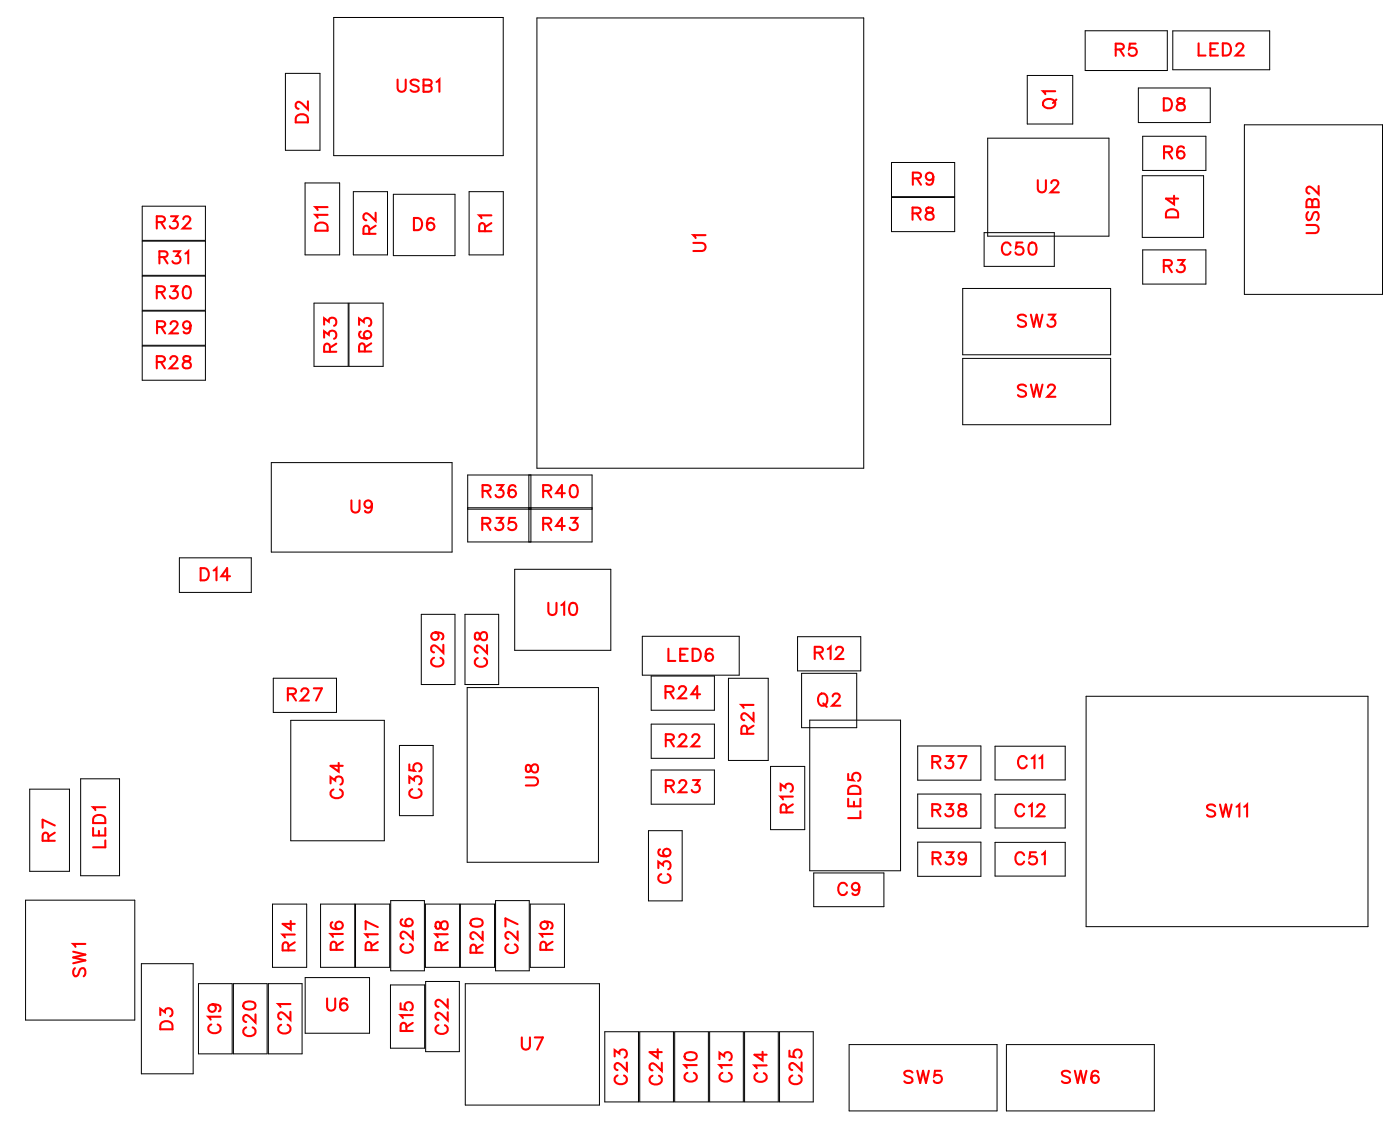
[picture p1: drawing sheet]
<svg xmlns="http://www.w3.org/2000/svg" width="81mm" height="66mm" viewBox="0 0 81 66" stroke-linecap="round" stroke-linejoin="round" font-family="sans-serif">
<g fill="none" stroke="#000" stroke-width=".06">
<path d="M8.3 12h3.6v2h-3.6zM8.3 14h3.6v2h-3.6zM8.3 16h3.6v2h-3.6zM8.3 18.1h3.6v2h-3.6zM16.6 4.3h2v4.4h-2zM17.7 10.6h2v4.2h-2zM18.3 17.6h1.9v3.7h-1.9zM19.4 1h9.9v8h-9.9zM20.3 17.6h2v3.7h-2zM20.5 11.1h2v3.7h-2zM22.9 11.3h3.6v3.6h-3.6zM27.3 11.1h2v3.7h-2z"/>
<path d="M31.2 1h19v26.2h-19zM51.8 9.4h3.7v2h-3.7zM51.8 11.5h3.7v2h-3.7zM56 16.8h8.6v3.8h-8.6zM57.2 13.5h4.1v2h-4.1zM57.4 8h7.1v5.7h-7.1zM59.7 4.4h2.7v2.8h-2.7zM63.1 1.8h4.8v2.3h-4.8zM66.2 5.1h4.2v2h-4.2zM66.4 10.2h3.6v3.6h-3.6zM66.4 7.9h3.7v2h-3.7zM66.4 14.5h3.7v2h-3.7z"/>
<path d="M68.2 1.8h5.6v2.3h-5.6zM72.3 7.3h8.1v9.8h-8.1zM8.3 20.1h3.6v2h-3.6zM10.4 32.4h4.2v2h-4.2zM15.8 26.9h10.5v5.2h-10.5zM15.9 39.4h3.7v2h-3.7zM24.5 35.7h2v4.1h-2zM27 35.7h2v4.1h-2zM27.2 40h7.6v10.1h-7.6zM27.2 27.6h7.2v3.9h-7.2zM27.2 29.5h7.2M27.2 29.6h7.2"/>
<path d="M29.9 33.1h5.6v4.7h-5.6zM30.7 27.6v3.9M30.9 27.6v3.9M37.3 37h5.7v2.2h-5.7zM37.9 39.3h3.6v2h-3.6zM42.4 39.4h2.3v4.8h-2.3zM46.4 37h3.6v2h-3.6zM46.6 39.1h3.2v3.2h-3.2zM56 20.8h8.6v3.9h-8.6zM1.5 52.3h6.3v7h-6.3zM1.7 45.9h2.3v4.7h-2.3zM4.7 45.3h2.2v5.6h-2.2z"/>
<path d="M8.2 56h3v6.4h-3zM11.5 57.2h2v4h-2zM13.6 57.2h1.9v4h-1.9zM15.6 57.2h2v4h-2zM15.8 52.5h2v3.7h-2zM16.9 41.9h5.4v7h-5.4zM17.7 56.8h3.8v3.2h-3.8zM18.6 52.5h2v3.7h-2zM20.7 52.5h2v3.7h-2zM22.7 57.2h2v3.7h-2zM22.7 52.3h2v4.1h-2zM23.2 43.3h2v4.1h-2z"/>
<path d="M24.7 52.5h2v3.7h-2zM24.7 57h2v4.1h-2zM26.8 52.5h2v3.7h-2zM27.1 57.2h7.8v7h-7.8zM28.8 52.3h2v4.1h-2zM30.8 52.5h2v3.7h-2zM35.2 60h1.9v4h-1.9zM37.2 60h2v4h-2zM37.7 48.3h2v4.1h-2zM37.9 42.1h3.6v2h-3.6zM37.9 44.7h3.6v2h-3.6zM39.2 60h2v4h-2z"/>
<path d="M41.3 60h1.9v4h-1.9zM43.3 60h1.9v4h-1.9zM44.8 44.5h2v3.7h-2zM45.3 60h2v4h-2zM47.1 41.9h5.3v8.7h-5.3zM47.3 50.7h4.1v2h-4.1zM53.4 43.4h3.6v1.9h-3.6zM53.4 46.1h3.6v2h-3.6zM53.4 48.9h3.6v2h-3.6zM57.8 43.4h4.1v1.9h-4.1zM57.8 46.2h4.1v1.9h-4.1zM57.8 49h4.1v1.9h-4.1z"/>
<path d="M63.1 40.5h16.4v13.4h-16.4zM49.4 60.7h8.6v3.9h-8.6zM58.5 60.7h8.6v3.9h-8.6z"/>
</g>
<g fill="none" stroke="#f00" stroke-width=".12">
<path d="M9.1 17l.4-.1 .1-.1-.2-.2h-.3v.7M9.1 12.9h.4l.1-.2-.2-.1h-.3v.7M9.1 19h.4l.1-.2-.2-.1h-.3v.7M9.3 14.9h.4v-.2l-.1-.1h-.3v.7M9.4 17l.2 .3M9.4 12.9l.2 .4M9.4 19l.2 .4M9.5 14.9l.2 .4M9.9 18.8l.2-.1h.1l.1 .1-.1 .2-.3 .4h.5M9.9 16.6h.4l-.2 .3a.24 .24 0 0 1 .2 .4 .24 .24 0 0 1-.4-.1M9.9 12.6h.4l-.2 .2a.24 .24 0 0 1 .2 .4 .24 .24 0 0 1-.4-.1M10.1 14.6h.4l-.2 .3a.24 .24 0 0 1 .1 .4 .24 .24 0 0 1-.4-.1"/>
<path d="M10.7 12.7l.1-.1h.1l.2 .1-.1 .2-.4 .4h.5M10.7 16.7l.1-.1a.37 .37 0 0 1 .3 .4 .37 .37 0 0 1-.3 .3 .45 .45 0 0 1-.1-.6zM10.8 14.7l.1-.1v.7M11.1 18.9a.22 .22 0 0 1-.3 .2 .22 .22 0 0 1-.1-.4 .22 .22 0 0 1 .3 .1l.1 .1a.34 .34 0 0 1-.3 .5l-.1-.1M17.3 6.7l.2-.1 .3 .1 .1 .4h-.7zM17.9 5.9v.5l-.3-.4-.3-.1-.1 .2v.1l.2 .1M18.4 13l.2-.1 .3 .1 .1 .4h-.7zM18.8 19.6v-.4l.3 .3a.24 .24 0 0 1 .4-.2 .24 .24 0 0 1-.1 .4M18.8 18.9v-.4l.3 .2a.24 .24 0 0 1 .4-.2 .24 .24 0 0 1-.1 .4M19 12.5h-.7l.2 .2M19 12h-.7l.2 .2M19.6 20l-.4 .2"/>
<path d="M20.9 18.9v-.4l.2 .2a.24 .24 0 0 1 .4-.2 .25 .25 0 0 1-.1 .5M21 19.3h-.1a.35 .35 0 0 0 .3 .4 .35 .35 0 0 0 .4-.2 .22 .22 0 0 0-.2-.3 .22 .22 0 0 0-.3 .2 .22 .22 0 0 0 .2 .3M21.5 13.6l-.1-.4-.1-.1-.2 .2v.3h.7M21.6 20l-.4 .2M21.8 12.4v.4l-.3-.3-.2-.1-.2 .1v.2l.2 .1M21.8 13.1l-.3 .3M23.1 4.6v.5l.2 .2 .3-.1v-.6M24.1 12.7h.2a.38 .38 0 0 1 .2 .3 .38 .38 0 0 1-.2 .4h-.2zM24.3 4.7l-.1-.1-.3 .1v.2l.4 .2v.1l-.1 .1-.3-.1M24.6 5h.5v.2l-.2 .1h-.3v-.7l.5 .1v.2l-.2 .1M25.2 12.8v-.1a.35 .35 0 0 0-.4 .3 .35 .35 0 0 0 .2 .4 .22 .22 0 0 0 .3-.2 .22 .22 0 0 0-.2-.3 .22 .22 0 0 0-.3 .2M25.4 4.8l.1-.2v.7"/>
<path d="M28.2 13.4v-.4h-.2l-.1 .1v.3h.7M28.6 12.5h-.7l.1 .2M28.6 13l-.4 .2M40.3 14.1h.5l.2 .2-.1 .3h-.6M41 13.7h-.7l.1 .1M53.1 12.4h.4v-.2l-.1-.1h-.3v.7M53.1 10.4l.4-.1v-.1l-.1-.2h-.3v.7M53.3 12.4l.2 .4M53.3 10.4l.2 .3M53.9 12.1v.2l.3 .1 .1 .1a.24 .24 0 0 1-.3 .3 .24 .24 0 0 1-.2-.3l.4-.3v-.1zM54.3 10.3a.22 .22 0 0 1-.3 .2 .22 .22 0 0 1-.1-.4 .22 .22 0 0 1 .3 0l.1 .2a.34 .34 0 0 1-.3 .4l-.1-.1M58.8 14.3a.26 .26 0 0 0-.3-.2 .26 .26 0 0 0-.3 .3v.1a.26 .26 0 0 0 .3 .3 .26 .26 0 0 0 .3-.2"/>
<path d="M59.4 14.1h-.3v.3a.25 .25 0 0 1 .3 0 .25 .25 0 0 1 0 .4 .25 .25 0 0 1-.4-.1M59.7 18.4l-.2-.1-.3 .1v.2l.5 .2v.1l-.2 .1-.3-.1M59.9 14.1h.1a.37 .37 0 0 1 .3 .3 .37 .37 0 0 1-.3 .4 .45 .45 0 0 1-.1-.7zM59.9 18.3l.2 .7 .2-.7 .1 .7 .2-.7M60.3 10.5v.5l.2 .2 .3-.1v-.6M60.7 5.8a.35 .35 0 0 1 .5 0 .35 .35 0 0 1 .1 .4 .33 .33 0 0 1-.4 .1 .33 .33 0 0 1-.2-.5zM61 18.3h.3l-.2 .3a.24 .24 0 0 1 .2 .3 .24 .24 0 0 1-.4 0M61.1 10.6l.2-.1h.1l.1 .1-.1 .2-.3 .4h.5M61.3 5.3h-.7l.2 .2M61.4 5.8l-.2 .2M64.9 2.9l.4-.1v-.1l-.1-.2h-.3v.7M65.1 2.9l.2 .3"/>
<path d="M66 2.5h-.3v.3a.25 .25 0 0 1 .3 0 .25 .25 0 0 1 0 .4 .25 .25 0 0 1-.4-.1M67.7 5.7h.2a.38 .38 0 0 1 .2 .4 .38 .38 0 0 1-.2 .3h-.2zM67.7 15.4h.4v-.2l-.1-.1h-.3v.7M67.7 8.8h.4v-.2l-.1-.1h-.3v.7M67.9 12.2h.2h.3l.1 .4h-.7zM67.9 15.4l.2 .4M67.9 8.8l.2 .4M68.3 11.4v.5l-.5-.4h.7M68.5 5.7v.2l.3 .2 .1 .1a.24 .24 0 0 1-.3 .2 .24 .24 0 0 1-.2-.2l.5-.3-.1-.2zM68.5 15.1h.4l-.3 .3a.24 .24 0 0 1 .2 .4 .24 .24 0 0 1-.4-.1M68.8 8.6v-.1a.35 .35 0 0 0-.4 .3 .35 .35 0 0 0 .2 .4 .22 .22 0 0 0 .3-.2 .22 .22 0 0 0-.2-.2 .22 .22 0 0 0-.3 .2M69.7 2.5v.7h.4"/>
<path d="M70.4 2.9h.2M70.8 2.5h-.4v.7h.4M71.1 2.5h.2a.38 .38 0 0 1 .3 .4 .38 .38 0 0 1-.3 .3h-.2zM71.9 2.7l.1-.2h.2l.1 .2-.1 .2-.4 .3h.5M76 13.1h.5l.2 .2-.1 .2h-.6M76.1 12.3l-.1 .2 .1 .3 .1-.1 .2-.3 .2-.1 .1 .2-.1 .3M76.3 11.7l-.1-.1h-.2v.4h.7v-.3l-.2-.1h-.2v.4M76.7 10.8v.5l-.4-.4-.2-.1-.1 .2v.1l.1 .2M9.1 21h.4l.1-.2-.2-.1h-.3v.7M9.4 21l.2 .4M9.9 20.9l.1-.2h.2l.1 .1-.1 .3-.3 .3h.4M10.7 20.7v.2l.3 .1 .1 .2a.24 .24 0 0 1-.2 .2 .24 .24 0 0 1-.3-.2l.5-.3-.1-.2z"/>
<path d="M11.7 33h.2a.38 .38 0 0 1 .2 .4 .38 .38 0 0 1-.2 .3h-.2zM12.4 33.2l.2-.2v.7M13.4 33.5h-.5l.3-.5v.7M19.2 20.4l-.1-.4h-.1l-.2 .1v.3h.8M20.4 29.1v.5l.2 .2 .3-.1v-.6M21.2 20.4v-.4h-.2l-.1 .1v.3h.7M21.6 29.3a.22 .22 0 0 1-.3 .2 .22 .22 0 0 1-.1-.3 .22 .22 0 0 1 .4 0v.1a.34 .34 0 0 1-.2 .5l-.2-.1M25.2 38.2a.26 .26 0 0 0-.1 .3 .26 .26 0 0 0 .2 .2h.2a.26 .26 0 0 0 .3-.2 .26 .26 0 0 0-.2-.3M25.3 36.7a.22 .22 0 0 1 .2 .3 .22 .22 0 0 1-.3 .1 .22 .22 0 0 1 0-.3l.1-.1a.34 .34 0 0 1 .5 .3l-.1 .2M25.8 37.5v.4l-.4-.3-.2-.1-.1 .1v.2l.1 .1M27.6 36.8v.3l.2 .1 .3-.5a.24 .24 0 0 1 .2 .3 .24 .24 0 0 1-.2 .2l-.2-.1-.1-.3zM27.8 38.2a.26 .26 0 0 0-.2 .3 .26 .26 0 0 0 .3 .2h.1a.26 .26 0 0 0 .3-.2 .26 .26 0 0 0-.2-.3"/>
<path d="M28 30.4h.4l.1-.2-.2-.1h-.3v.7M28.1 28.5h.4v-.2l-.1-.1h-.3v.7M28.3 30.4l.2 .4M28.3 28.5l.2 .4M28.3 37.5v.5l-.3-.4-.3-.1-.1 .2v.1l.2 .1M28.9 30.1h.3l-.2 .3a.24 .24 0 0 1 .2 .3 .24 .24 0 0 1-.4 0M28.9 28.2h.3l-.2 .3a.24 .24 0 0 1 .2 .3 .24 .24 0 0 1-.4 0M30 30.1h-.4v.3a.25 .25 0 0 1 .4 0 .25 .25 0 0 1-.1 .4 .25 .25 0 0 1-.4-.1M30 28.3l-.1-.1a.35 .35 0 0 0-.4 .3 .35 .35 0 0 0 .3 .4 .22 .22 0 0 0 .2-.2 .22 .22 0 0 0-.2-.2 .22 .22 0 0 0-.2 .2M31.6 28.5h.4l.1-.2-.2-.1h-.3v.7M31.6 30.4h.4l.1-.2-.2-.1h-.3v.7M31.8 28.5l.3 .4"/>
<path d="M31.8 30.4l.3 .4M31.9 35v.5l.2 .2 .2-.1 .1-.6M32.6 35.2l.2-.2v.7M32.8 28.7h-.5l.4-.5v.7M32.8 30.6h-.5l.4-.5v.7M33.2 35.1l.1-.1a.37 .37 0 0 1 .3 .4 .37 .37 0 0 1-.3 .3 .45 .45 0 0 1-.1-.6zM33.2 30.1h.4l-.2 .3a.24 .24 0 0 1 .1 .3 .24 .24 0 0 1-.4 0M33.2 28.2h.1a.37 .37 0 0 1 .3 .3 .37 .37 0 0 1-.3 .4 .45 .45 0 0 1-.1-.7zM38.9 37.7v.7h.4M39.5 38h.3M40 37.7h-.5v.7h.5M40.3 37.7h.2a.38 .38 0 0 1 .2 .4 .38 .38 0 0 1-.2 .3h-.2z"/>
<path d="M41.4 37.8v-.1a.35 .35 0 0 0-.4 .3 .35 .35 0 0 0 .2 .4 .22 .22 0 0 0 .3-.2 .22 .22 0 0 0-.2-.2 .22 .22 0 0 0-.3 .2M47.4 37.9h.4v-.2l-.1-.1h-.3v.7M47.6 37.9l.2 .4M48.1 37.7l.2-.1v.7M48.6 37.8l.1-.2h.2l.1 .1-.1 .3-.3 .3h.4M59.7 22.5l-.2-.2-.3 .2v.1l.5 .3v.1l-.2 .1-.3-.1M59.9 22.3l.2 .8 .2-.8 .1 .8 .2-.8M60.9 22.5l.2-.2h.1l.1 .2-.1 .2-.3 .4h.5M2.8 48.9v-.4l-.2-.1-.1 .2v.3h.7M3.2 48.4l-.4 .2M3.2 48l-.7-.4v.5M4.3 55.3l.7 .2-.7 .1 .7 .2-.7 .2"/>
<path d="M4.4 56.3l-.1 .1 .1 .3h.1l.3-.4h.1l.1 .1-.1 .3M5 54.9h-.7l.1 .1M5.4 48.1v.5h.7v-.5M5.5 47.4h.2h.3l.1 .4h-.7zM5.8 48.3v.3M6.1 46.9h-.7l.1 .2M6.1 48.8v.4h-.7M9.3 59v-.4l.3 .2a.24 .24 0 0 1 .4-.1 .24 .24 0 0 1-.1 .4M9.4 59.4l.2-.1 .3 .1 .1 .4h-.7zM12.3 59.5a.26 .26 0 0 0-.2 .3 .26 .26 0 0 0 .3 .2h.2a.26 .26 0 0 0 .2-.2 .26 .26 0 0 0-.1-.3M12.3 58.4a.22 .22 0 0 1 .2 .3 .22 .22 0 0 1-.3 .1 .22 .22 0 0 1 0-.4h.1a.34 .34 0 0 1 .5 .2l-.1 .2M12.8 59.1h-.7l.1 .2"/>
<path d="M14.2 58.3l.2-.1a.3 .3 0 0 1 .5 .3 .38 .38 0 0 1-.4 .2 .38 .38 0 0 1-.4-.3zM14.3 59.7a.26 .26 0 0 0-.2 .3 .26 .26 0 0 0 .3 .2h.2a.26 .26 0 0 0 .3-.2 .26 .26 0 0 0-.2-.3M14.9 59v.4l-.4-.3-.2-.1-.2 .1v.2l.2 .1M16.3 59.6a.26 .26 0 0 0-.1 .3 .26 .26 0 0 0 .2 .2h.2a.26 .26 0 0 0 .3-.3 .26 .26 0 0 0-.2-.2M16.7 40.3h.4l.1-.2-.2-.1h-.3v.7M16.8 55.2l-.1-.4h-.1l-.2 .1v.3h.7M16.9 58.8v.5l-.4-.4-.2-.1-.1 .2v.1l.1 .1M16.9 58.3h-.7l.1 .2M16.9 53.5v.5l-.5-.3h.7M17 40.3l.2 .4M17.1 54.3h-.7l.2 .2M17.1 54.8l-.3 .2"/>
<path d="M17.5 40.2l.2-.2h.1l.1 .1-.1 .3-.3 .3h.5M18.2 40h.5l-.3 .7M19 58v.5l.2 .2 .3-.1v-.6M19.2 45.5v-.3l.3 .2a.24 .24 0 0 1 .4-.2 .24 .24 0 0 1-.1 .4M19.3 53.6a.35 .35 0 0 0 .2 .4 .35 .35 0 0 0 .4-.2 .22 .22 0 0 0-.2-.2 .22 .22 0 0 0-.2 .2 .22 .22 0 0 0 .2 .2M19.4 45.9a.26 .26 0 0 0-.2 .3 .26 .26 0 0 0 .3 .2h.2a.26 .26 0 0 0 .2-.2 .26 .26 0 0 0-.1-.3M19.6 55.2l-.1-.4-.1-.1-.2 .2v.3h.7M19.7 44.3v.5l-.5-.3h.7M19.9 54.3h-.7l.2 .1M19.9 54.7l-.3 .3M20.2 58.1h-.1a.35 .35 0 0 0-.4 .2 .35 .35 0 0 0 .3 .4 .22 .22 0 0 0 .2-.2 .22 .22 0 0 0-.2-.2 .22 .22 0 0 0-.2 .2M21.6 55.2v-.4l-.2-.1-.1 .2v.3h.7"/>
<path d="M22 54.3h-.7l.1 .2M22 54.7l-.4 .3M22 53.9l-.7-.4v.5M23.3 58.3v.3l.3 .1a.25 .25 0 0 1 0-.4 .25 .25 0 0 1 .4 0 .25 .25 0 0 1-.1 .4M23.4 53.4l-.1 .1a.35 .35 0 0 0 .3 .4 .35 .35 0 0 0 .4-.3 .22 .22 0 0 0-.2-.2 .22 .22 0 0 0-.2 .2 .22 .22 0 0 0 .2 .2M23.5 54.9a.26 .26 0 0 0-.2 .3 .26 .26 0 0 0 .3 .2h.1a.26 .26 0 0 0 .3-.2 .26 .26 0 0 0-.2-.3M23.6 59.9v-.4l-.2-.1-.1 .2v.3h.7M23.8 45.5v-.4l.3 .2a.24 .24 0 0 1 .3-.1 .24 .24 0 0 1 0 .4M23.8 44.4v.4h.3a.25 .25 0 0 1 0-.4 .25 .25 0 0 1 .4 .1 .25 .25 0 0 1-.1 .3M24 45.9a.26 .26 0 0 0-.2 .3 .26 .26 0 0 0 .3 .2h.1a.26 .26 0 0 0 .3-.2 .26 .26 0 0 0-.2-.3M24 54.1v.5l-.3-.4-.3-.1-.1 .2v.1l.2 .1M24 59h-.7l.1 .2"/>
<path d="M24 59.4l-.4 .3M25.4 53.6v.3l.1 .1 .3-.5a.24 .24 0 0 1 .2 .3 .24 .24 0 0 1-.2 .2l-.1-.1-.1-.3zM25.5 59.6a.26 .26 0 0 0-.2 .3 .26 .26 0 0 0 .3 .2h.2a.26 .26 0 0 0 .2-.2 .26 .26 0 0 0-.1-.3M25.7 55.2l-.1-.4-.1-.1-.2 .2v.3h.7M26 58.8v.5l-.3-.3-.2-.1-.2 .1v.1l.2 .2M26 58.1v.4l-.3-.3-.2-.1-.2 .1v.2l.2 .1M26 54.3h-.7l.2 .2M26 54.7l-.3 .3M27.4 53.5l.3-.1a.3 .3 0 0 1 .4 .3 .38 .38 0 0 1-.4 .2 .38 .38 0 0 1-.3-.3zM27.7 55.4v-.4l-.2-.1-.1 .2v.3h.7M28.1 54.1v.5l-.4-.3-.2-.1-.1 .1v.1l.1 .2M28.1 54.9l-.4 .2"/>
<path d="M29.6 54.9a.26 .26 0 0 0-.2 .3 .26 .26 0 0 0 .3 .2h.1a.26 .26 0 0 0 .3-.2 .26 .26 0 0 0-.2-.3M30.1 54.1v.5l-.3-.3-.3-.1-.1 .1v.1l.2 .2M30.1 53.7l-.7-.3v.4M30.6 45.2h.5l.2 .2-.1 .2h-.6M30.6 44.5v.3l.1 .1 .3-.5a.24 .24 0 0 1 .3 .3 .24 .24 0 0 1-.3 .2l-.1-.1-.1-.3zM31.7 53.6a.22 .22 0 0 1 .1 .3 .22 .22 0 0 1-.3 0 .22 .22 0 0 1 0-.3h.2a.34 .34 0 0 1 .4 .2l-.1 .2M31.8 55.2l-.1-.4-.1-.1-.2 .2v.3h.7M32.1 54.3h-.7l.2 .1M32.1 54.7l-.3 .3M38.3 50.4v-.3l.2 .2a.24 .24 0 0 1 .4-.2 .24 .24 0 0 1-.1 .4M38.4 49.4h-.1a.35 .35 0 0 0 .3 .4 .35 .35 0 0 0 .4-.2 .22 .22 0 0 0-.2-.3 .22 .22 0 0 0-.3 .2 .22 .22 0 0 0 .2 .3M38.4 50.8a.26 .26 0 0 0-.1 .3 .26 .26 0 0 0 .2 .2h.2a.26 .26 0 0 0 .3-.2 .26 .26 0 0 0-.2-.3"/>
<path d="M38.7 40.2h.4l.1-.2-.2-.1h-.3v.7M38.7 43h.4l.1-.2-.2-.1h-.3v.7M38.7 45.7l.4-.1 .1-.1-.2-.2h-.3v.7M38.9 40.2l.3 .4M38.9 43l.3 .4M38.9 45.7l.3 .3M39.5 40l.1-.1h.1l.2 .1-.1 .2-.4 .4h.5M39.5 42.8l.1-.1h.2l.1 .1-.1 .2-.3 .4h.4M39.5 45.5l.1-.2h.2l.1 .2-.1 .2-.3 .3h.4M40.2 42.8l.2-.1h.1l.2 .1-.1 .2-.4 .4h.5M40.3 45.3h.4l-.2 .3a.24 .24 0 0 1 .1 .4 .24 .24 0 0 1-.4-.1M40.7 40.3h-.5l.3-.4v.7"/>
<path d="M43.4 42.6v-.4h-.2l-.1 .1v.3h.7M43.8 41.4v.5l-.3-.3-.3-.2-.1 .2v.1l.2 .2M43.8 41h-.7l.1 .1M43.8 42.2l-.4 .2M45.4 45.9v-.3l.3 .2a.24 .24 0 0 1 .3-.2 .24 .24 0 0 1 0 .4M45.7 47.2v-.4l-.2-.1-.1 .2v.3h.7M46.1 46.3h-.7l.1 .2M46.1 46.7l-.4 .3M47.6 40.4l.1-.1a.33 .33 0 0 1 .4 .4 .33 .33 0 0 1-.4 .3l-.1-.3zM47.9 40.9l.2 .2M48.4 40.5l.1-.2h.2l.1 .1-.1 .3-.3 .3h.5M49.2 51.5a.26 .26 0 0 0-.3-.2 .26 .26 0 0 0-.2 .3v.1a.26 .26 0 0 0 .2 .3 .26 .26 0 0 0 .3-.2"/>
<path d="M49.3 45v.3h.3a.25 .25 0 0 1 0-.3 .25 .25 0 0 1 .4 0 .25 .25 0 0 1-.1 .4M49.3 46.4v.5h.7v-.5M49.3 45.8a.39 .39 0 0 1 .7 .1v.2h-.7zM49.6 46.6v.3M50 51.5a.22 .22 0 0 1-.3 .2 .22 .22 0 0 1-.1-.3 .22 .22 0 0 1 .3 0l.1 .1a.34 .34 0 0 1-.3 .5l-.1-.1M50 47.1v.4h-.7M54.2 44.3l.4-.1 .1-.1-.2-.2h-.3v.7M54.2 47.1l.4-.1 .1-.1-.2-.2h-.3v.7M54.2 49.9l.4-.1 .1-.1-.2-.2h-.3v.7M54.4 44.3l.3 .3M54.4 47.1l.3 .3M54.5 49.9l.2 .3"/>
<path d="M55 43.9h.4l-.2 .3a.24 .24 0 0 1 .2 .4 .24 .24 0 0 1-.4-.1M55 46.7h.4l-.2 .3a.24 .24 0 0 1 .2 .4 .24 .24 0 0 1-.4-.1M55 49.5h.4l-.2 .3a.24 .24 0 0 1 .2 .4 .24 .24 0 0 1-.4-.1M55.7 43.9h.5l-.4 .7M55.8 46.8v.2l.3 .1 .1 .1a.24 .24 0 0 1-.3 .3 .24 .24 0 0 1-.2-.3l.4-.3v-.1zM56.2 49.8a.22 .22 0 0 1-.3 .2 .22 .22 0 0 1-.1-.4 .22 .22 0 0 1 .3 0l.1 .2a.34 .34 0 0 1-.3 .4l-.1-.1M59.5 46.9a.26 .26 0 0 0-.3-.2 .26 .26 0 0 0-.2 .3v.2a.26 .26 0 0 0 .2 .2 .26 .26 0 0 0 .3-.1M59.5 49.7a.26 .26 0 0 0-.3-.2 .26 .26 0 0 0-.2 .3v.2a.26 .26 0 0 0 .2 .2 .26 .26 0 0 0 .3-.1M59.7 44.1a.26 .26 0 0 0-.3-.2 .26 .26 0 0 0-.2 .3v.2a.26 .26 0 0 0 .2 .2 .26 .26 0 0 0 .3-.1M59.8 46.9l.2-.2v.7M60 44.1l.1-.2v.7M60.2 49.5h-.3v.3a.25 .25 0 0 1 .3 0 .25 .25 0 0 1 0 .4 .25 .25 0 0 1-.4-.1"/>
<path d="M60.3 46.9l.1-.2h.2l.1 .2-.1 .2-.3 .3h.4M60.4 44.1l.2-.2v.7M60.6 49.7l.1-.2v.7M70.6 46.9l-.1-.1-.3 .1v.1l.4 .3v.1l-.1 .1-.3-.1M70.9 46.8l.2 .7 .2-.7 .1 .7 .2-.7M71.9 46.9l.2-.1v.7M72.3 46.9l.2-.1v.7M30.3 60.3v.5l.2 .2 .3-.1v-.6M31.1 60.3h.5l-.4 .7M35.7 61.4v-.4l.3 .2a.24 .24 0 0 1 .4-.1 .24 .24 0 0 1-.1 .4M35.9 62.5a.26 .26 0 0 0-.2 .3 .26 .26 0 0 0 .3 .2h.2a.26 .26 0 0 0 .2-.2 .26 .26 0 0 0-.1-.3M36.4 61.7v.5l-.3-.3-.2-.1-.2 .1v.1l.2 .2"/>
<path d="M37.9 62.5a.26 .26 0 0 0-.1 .3 .26 .26 0 0 0 .2 .2h.2a.26 .26 0 0 0 .3-.2 .26 .26 0 0 0-.2-.3M38.2 61v.5l-.4-.4h.7M38.5 61.8v.4l-.4-.3-.2-.1-.1 .1v.2l.1 .1M39.8 61.2l.3-.1a.3 .3 0 0 1 .4 .3 .38 .38 0 0 1-.4 .2 .38 .38 0 0 1-.3-.3zM40 62.3a.26 .26 0 0 0-.2 .3 .26 .26 0 0 0 .3 .3h.1a.26 .26 0 0 0 .3-.3 .26 .26 0 0 0-.2-.3M40.5 61.9h-.7l.1 .2M41.8 61.5v-.3l.3 .2a.24 .24 0 0 1 .4-.2 .24 .24 0 0 1-.1 .4M42 62.3a.26 .26 0 0 0-.2 .3 .26 .26 0 0 0 .3 .3h.2a.26 .26 0 0 0 .2-.3 .26 .26 0 0 0-.1-.3M42.5 61.9h-.7l.2 .2M44 62.4a.26 .26 0 0 0-.1 .3 .26 .26 0 0 0 .2 .2h.2a.26 .26 0 0 0 .3-.2 .26 .26 0 0 0-.2-.3M44.3 61.1v.5l-.4-.3h.7M44.6 61.9h-.7l.1 .2"/>
<path d="M45.9 61.1v.3h.3a.25 .25 0 0 1 0-.3 .25 .25 0 0 1 .4 0 .25 .25 0 0 1-.1 .4M46.1 62.5a.26 .26 0 0 0-.2 .3 .26 .26 0 0 0 .3 .2h.1a.26 .26 0 0 0 .3-.2 .26 .26 0 0 0-.2-.3M46.6 61.7v.5l-.3-.3-.3-.1-.1 .1v.1l.2 .2M53 62.3l-.1-.1-.3 .1v.2l.4 .2v.1l-.1 .1-.3-.1M53.3 62.2l.2 .7 .2-.7 .1 .7 .2-.7M54.7 62.2h-.3l-.1 .3a.25 .25 0 0 1 .4 0 .25 .25 0 0 1 0 .4 .25 .25 0 0 1-.4-.1M62.2 62.3l-.2-.1-.3 .1 .1 .2 .4 .2v.1l-.2 .1-.3-.1M62.5 62.2l.2 .7 .1-.7 .2 .7 .2-.7M63.9 62.3h-.1a.35 .35 0 0 0-.4 .2 .35 .35 0 0 0 .3 .4 .22 .22 0 0 0 .2-.2 .22 .22 0 0 0-.2-.2 .22 .22 0 0 0-.3 .2"/>
</g>
<g font-size="1.2" fill="#fff">
<text x="23.1" y="5.6">USB1</text>
<text x="64.8" y="3.5">R5</text>
<text x="69.6" y="3.5">LED2</text>
<text x="18.2" y="7.2" transform="rotate(-90 18.2 7.2)">D2</text>
<text x="53" y="11">R9</text>
<text x="60.3" y="11.5">U2</text>
<text x="61.6" y="6.3" transform="rotate(-90 61.6 6.3)">Q1</text>
<text x="67.6" y="6.7">D8</text>
<text x="67.6" y="9.5">R6</text>
<text x="9.1" y="17.6">R30</text>
<text x="9.1" y="13.6">R32</text>
<text x="9.2" y="15.6">R31</text>
<text x="19.3" y="13.5" transform="rotate(-90 19.3 13.5)">D11</text>
<text x="22.1" y="13.6" transform="rotate(-90 22.1 13.6)">R2</text>
<text x="24" y="13.7">D6</text>
<text x="28.9" y="13.5" transform="rotate(-90 28.9 13.5)">R1</text>
<text x="41.3" y="14.6" transform="rotate(-90 41.3 14.6)">U1</text>
<text x="53" y="13.1">R8</text>
<text x="58.2" y="15.1">C50</text>
<text x="67.6" y="16.1">R3</text>
<text x="68.8" y="12.7" transform="rotate(-90 68.8 12.7)">D4</text>
<text x="77" y="13.6" transform="rotate(-90 77 13.6)">USB2</text>
<text x="9.1" y="21.7">R28</text>
<text x="9.1" y="19.7">R29</text>
<text x="19.9" y="20.5" transform="rotate(-90 19.9 20.5)">R33</text>
<text x="21.9" y="20.5" transform="rotate(-90 21.9 20.5)">R63</text>
<text x="59.1" y="19.3">SW3</text>
<text x="59.1" y="23.4">SW2</text>
<text x="28" y="29.2">R36</text>
<text x="31.5" y="29.2">R40</text>
<text x="11.6" y="34">D14</text>
<text x="20.4" y="30.1">U9</text>
<text x="28" y="31.1">R35</text>
<text x="31.5" y="31.1">R43</text>
<text x="16.7" y="41">R27</text>
<text x="26.1" y="38.8" transform="rotate(-90 26.1 38.8)">C29</text>
<text x="28.6" y="38.8" transform="rotate(-90 28.6 38.8)">C28</text>
<text x="31.8" y="36">U10</text>
<text x="38.6" y="40.9">R24</text>
<text x="38.8" y="38.7">LED6</text>
<text x="47.3" y="38.6">R12</text>
<text x="47.5" y="41.3">Q2</text>
<text x="20.2" y="46.4" transform="rotate(-90 20.2 46.4)">C34</text>
<text x="24.8" y="46.4" transform="rotate(-90 24.8 46.4)">C35</text>
<text x="31.6" y="45.7" transform="rotate(-90 31.6 45.7)">U8</text>
<text x="38.6" y="43.7">R22</text>
<text x="38.6" y="46.3">R23</text>
<text x="44.1" y="42.7" transform="rotate(-90 44.1 42.7)">R21</text>
<text x="46.4" y="47.3" transform="rotate(-90 46.4 47.3)">R13</text>
<text x="50.3" y="47.6" transform="rotate(-90 50.3 47.6)">LED5</text>
<text x="54.1" y="44.9">R37</text>
<text x="54.1" y="47.7">R38</text>
<text x="59" y="47.7">C12</text>
<text x="59.1" y="44.9">C11</text>
<text x="70.1" y="47.8">SW11</text>
<text x="3.5" y="48.9" transform="rotate(-90 3.5 48.9)">R7</text>
<text x="6.4" y="49.3" transform="rotate(-90 6.4 49.3)">LED1</text>
<text x="39.3" y="51.4" transform="rotate(-90 39.3 51.4)">C36</text>
<text x="48.7" y="52.3">C9</text>
<text x="54.2" y="50.5">R39</text>
<text x="59" y="50.5">C51</text>
<text x="5.3" y="56.8" transform="rotate(-90 5.3 56.8)">SW1</text>
<text x="10.3" y="59.9" transform="rotate(-90 10.3 59.9)">D3</text>
<text x="17.4" y="55.3" transform="rotate(-90 17.4 55.3)">R14</text>
<text x="19" y="59">U6</text>
<text x="20.2" y="55.3" transform="rotate(-90 20.2 55.3)">R16</text>
<text x="22.3" y="55.3" transform="rotate(-90 22.3 55.3)">R17</text>
<text x="24.3" y="60" transform="rotate(-90 24.3 60)">R15</text>
<text x="24.3" y="55.4" transform="rotate(-90 24.3 55.4)">C26</text>
<text x="26.3" y="55.3" transform="rotate(-90 26.3 55.3)">R18</text>
<text x="28.4" y="55.4" transform="rotate(-90 28.4 55.4)">R20</text>
<text x="30.4" y="55.4" transform="rotate(-90 30.4 55.4)">C27</text>
<text x="32.4" y="55.3" transform="rotate(-90 32.4 55.3)">R19</text>
<text x="13.1" y="60.1" transform="rotate(-90 13.1 60.1)">C19</text>
<text x="15.2" y="60.3" transform="rotate(-90 15.2 60.3)">C20</text>
<text x="17.2" y="60.1" transform="rotate(-90 17.2 60.1)">C21</text>
<text x="26.3" y="60.1" transform="rotate(-90 26.3 60.1)">C22</text>
<text x="30.3" y="61.3">U7</text>
<text x="36.7" y="63.1" transform="rotate(-90 36.7 63.1)">C23</text>
<text x="38.8" y="63.1" transform="rotate(-90 38.8 63.1)">C24</text>
<text x="40.8" y="62.9" transform="rotate(-90 40.8 62.9)">C10</text>
<text x="42.8" y="62.9" transform="rotate(-90 42.8 62.9)">C13</text>
<text x="44.9" y="62.9" transform="rotate(-90 44.9 62.9)">C14</text>
<text x="46.9" y="63.1" transform="rotate(-90 46.9 63.1)">C25</text>
<text x="52.5" y="63.2">SW5</text>
<text x="61.7" y="63.2">SW6</text>
</g>
</svg>
